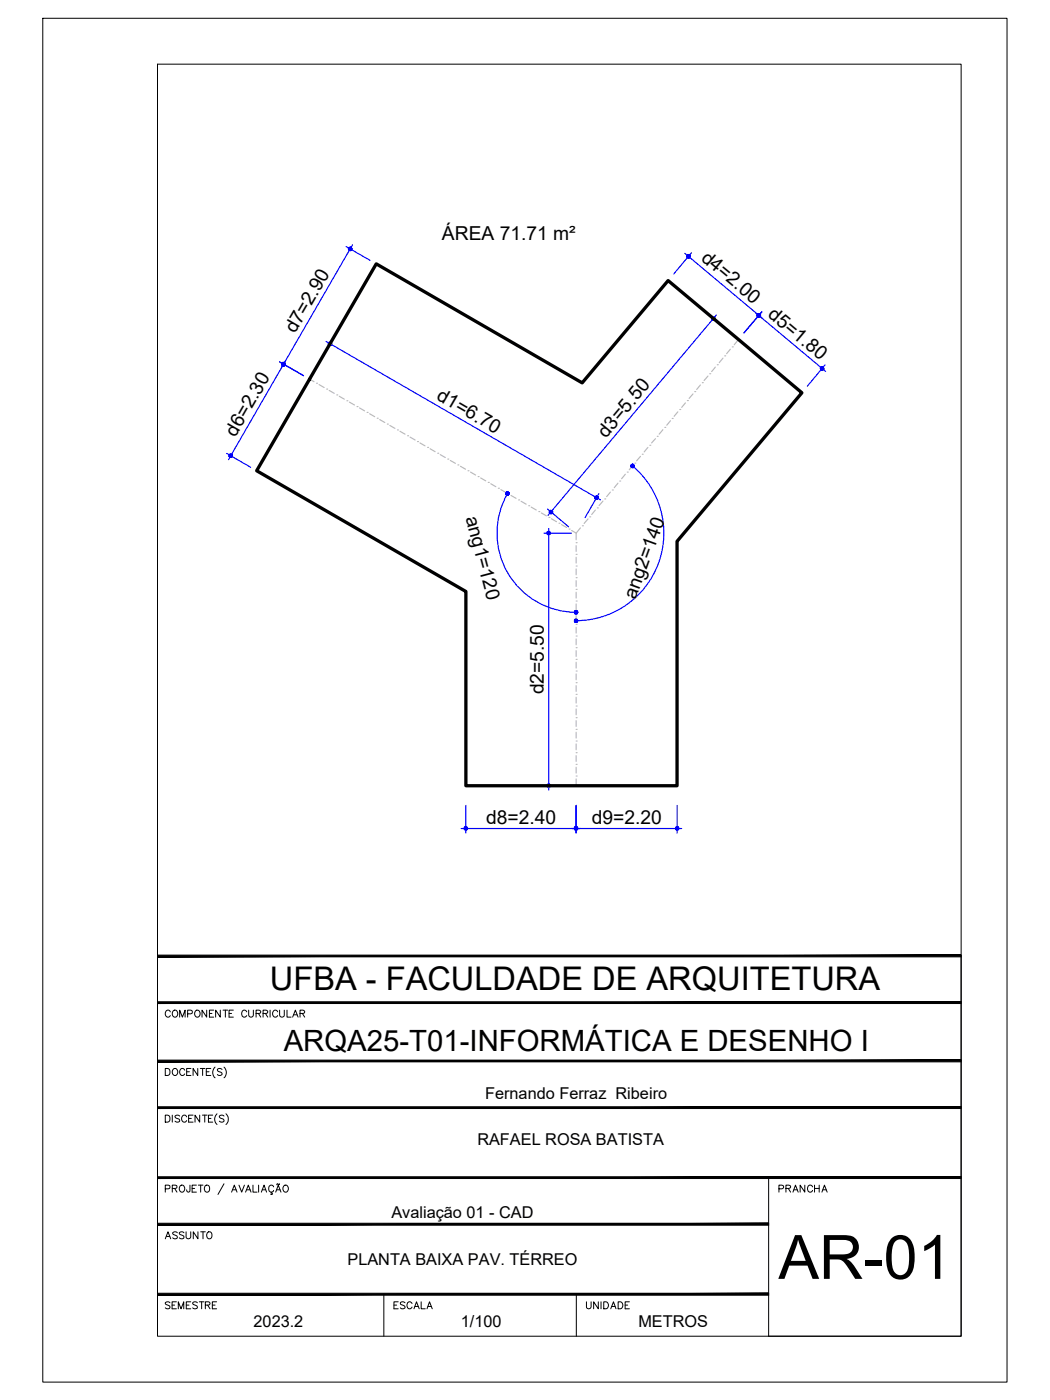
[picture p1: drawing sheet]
<svg xmlns="http://www.w3.org/2000/svg" width="229mm" height="305mm" viewBox="0 0 229 305" stroke-linecap="round" stroke-linejoin="round" font-family="sans-serif">
<!-- layer: ARQ_EIXO CINZA 04 -->
<g fill="none" stroke="#bababa" stroke-width=".25">
<path d="M155.7 79.9l-.8 1M156.2 79.4h.1M157.4 78l-.8 1M157.8 77.5h.1M159 76l-.8 1M159.4 75.5h.1M160.8 73.9l-.9 1.2M67.4 82.6l1 .5M68.9 83.4h.1M69.5 83.7l1.1 .7M71.1 84.7h.1M71.7 85l1.1 .6"/>
<path d="M73.3 86h.1M73.9 86.3l1.1 .6M75.5 87.2h.1M76.1 87.5l1.1 .7M77.7 88.5h.1M78.3 88.8l1.1 .7M79.9 89.8h.1M80.5 90.1l1.1 .6M82.1 91.1h.1M82.7 91.4l1.1 .6M84.3 92.3h.1M84.9 92.6l1.1 .7"/>
<path d="M86.5 93.6h.1M87.1 93.9l1.1 .6M88.7 94.9h.1M89.3 95.2l1.1 .6M90.9 96.1h.1M91.4 96.4l1.1 .7M93.1 97.4h.1M93.6 97.7l1.1 .6M95.3 98.7h.1M95.8 99l1.1 .6M97.5 99.9h.1M139.4 99.4l-.8 .9"/>
<path d="M139.8 98.9h.1M141.1 97.4l-.8 1M141.5 96.9h.1M142.7 95.5l-.8 .9M143.1 95h.1M144.3 93.6l-.8 .9M144.7 93h.1M146 91.6l-.8 1M146.3 91.1h.1M147.6 89.7l-.8 .9M148 89.2h.1M149.2 87.7l-.8 1"/>
<path d="M149.6 87.2h.1M150.9 85.8l-.9 .9M151.3 85.3h.1M152.5 83.8l-.8 1M152.9 83.3h.1M154.1 81.9l-.8 .9M154.5 81.4h.1M98 100.2l1.1 .7M99.7 101.2h.1M100.2 101.5l1.1 .7M101.9 102.5h.1M102.4 102.8l1.1 .6"/>
<path d="M104.1 103.8h.1M104.6 104.1l1.1 .6M106.3 105h.1M106.8 105.3l1.1 .7M108.5 106.3h.1M109.1 106.6l1.1 .6M110.7 107.6h.1M111.3 107.9l1.1 .6M112.9 108.8h.1M113.5 109.1l1.1 .7M115.1 110.1h.1M115.7 110.4l1.1 .6"/>
<path d="M117.3 111.4h.1M117.9 111.7l1.1 .6M119.5 112.6h.1M120.1 112.9l1.1 .7M121.7 113.9h.1M122.3 114.2l1.1 .7M123.9 115.2h.1M124.5 115.5l.9 .6M125.4 118.2h.1M125.4 118.8v1.3M126.4 114.9l-1 1.2v1.4M126.8 114.5h.1"/>
<path d="M128 113l-.8 1M128.4 112.5h.1M129.6 111l-.8 1M130 110.6h.1M131.3 109.1l-.9 1M131.7 108.6h.1M132.9 107.1l-.8 1M133.3 106.7h.1M134.5 105.2l-.8 1M134.9 104.7h.1M136.1 103.3l-.8 .9M136.6 102.8h.1"/>
<path d="M137.8 101.3l-.8 1M138.2 100.8h.1M125.4 138.5h.1M125.4 135.9h.1M125.4 133.4h.1M125.4 130.9h.1M125.4 128.3h.1M125.4 125.8h.1M125.4 123.2h.1M125.4 120.7h.1M125.4 121.3v1.3M125.4 123.9v1.2"/>
<path d="M125.4 126.4v1.3M125.4 128.9v1.3M125.4 131.5v1.3M125.4 134v1.3M125.4 136.6v1.2M125.4 139.1v1.3M125.4 158.8h.1M125.4 156.3h.1M125.4 153.7h.1M125.4 151.2h.1M125.4 148.6h.1M125.4 146.1h.1"/>
<path d="M125.4 143.6h.1M125.4 141h.1M125.4 141.6v1.3M125.4 144.2v1.3M125.4 146.7v1.3M125.4 149.3v1.2M125.4 151.8v1.3M125.4 154.3v1.3M125.4 156.9v1.3M125.4 159.4v1.3M125.4 169h.1M125.4 166.4h.1"/>
<path d="M125.4 163.9h.1M125.4 161.3h.1M125.4 162v1.2M125.4 164.5v1.3M125.4 167v1.3M125.4 169.6v1.5"/>
</g>
<!-- layer: COTA AZUL -->
<g fill="none" stroke="#00f" stroke-width=".25">
<path d="M75.4 53.7l5.2 3M76.8 53.3l-15.6 26.9M149.1 55.2l30.6 25.7M150.5 55l-3.8 4.6M60.9 78.8l5.2 3M62.2 78.4l-12.5 21.7M71 74.3l59.7 34.5M72.3 74l-3 5.2M154.6 68.7l4.5 3.9M156 68.6l-36.7 43.6M165.9 67.9l-3.9 4.6M179.6 79.5l-3.8 4.6"/>
<path d="M49.4 98.7l5.2 3M110.5 107.4a17.3 17.3 0 0 0 15 25.9M118.4 116.1h6M119.2 110.8l4.6 3.9M119.5 115.1v56.9M130.4 107.5l-3 5.2M137.7 101.4a19.1 19.1 0 0 1 5.7 21.2 19.1 19.1 0 0 1-17.9 12.5M101.4 175.3v6.1M118.4 171.1h6M125.4 175.3v6.1M147.4 175.3v6.1M100.4 180.4h48"/>
</g>
<!-- layer: 0 -->
<g fill="#00f" stroke="#00f" stroke-width=".22">
<path d="M71.5 74.7v.1h.3zM71.5 74.8h.3l-.3 .3zM71.5 75.1l.2 .1 .1-.4z"/>
<path d="M71.8 74.8l-.1 .4h.1zM71.8 74.8l.3 .4h-.3zM71.8 74.8l.3 .4 .1-.1z"/>
<path d="M71.8 74.8l.4 .3v-.3zM71.8 74.8l.4-.1v.1zM72.1 74.5l-.3 .3 .4-.1z"/>
<path d="M71.8 74.5v.3l.3-.3zM71.7 74.5h.1v.3zM71.7 74.5l-.2 .2 .3 .1z"/>
<path d="M129.9 108.3l.3 .2 .1-.2zM129.9 108.3l.3-.1 .1 .1zM130 108l-.1 .3 .3-.1z"/>
<path d="M129.9 108v.3l.1-.3zM129.7 108h.2v.3zM129.5 108.2l.4 .1-.2-.3z"/>
<path d="M129.5 108.2v.1h.4zM129.5 108.3h.4l-.4 .2zM129.5 108.5l.2 .2 .2-.4z"/>
<path d="M129.9 108.3l-.2 .4h.2zM129.9 108.3l.1 .4h-.1zM129.9 108.3l.1 .4 .2-.2z"/>
<path d="M119.3 115.7l.2 .4v-.4zM119.3 115.7l.2 .4-.4-.2zM119.1 115.9v.2h.4z"/>
<path d="M119.1 116.1v.1l.4-.1zM119.1 116.2l.4-.1-.2 .3zM119.5 116.1l-.2 .3h.2z"/>
<path d="M119.5 116.1v.3h.1zM119.5 116.1l.3 .1-.2 .2zM119.5 116.1l.3 .1v-.1z"/>
<path d="M119.5 116.1h.3v-.2zM119.6 115.7l.2 .2-.3 .2zM119.5 115.7v.4l.1-.4z"/>
<path d="M119.5 171.1v.4l.1-.1zM119.5 171.1l.3 .1-.2 .2zM119.5 171.1l.3 .1v-.1z"/>
<path d="M119.5 171.1h.3v-.2zM119.6 170.7l.2 .2-.3 .2zM119.5 170.7v.4l.1-.4z"/>
<path d="M119.3 170.7l.2 .4v-.4zM119.1 170.9l.2-.2 .2 .4zM119.1 170.9v.2h.4z"/>
<path d="M119.1 171.1v.1l.4-.1zM119.1 171.2l.4-.1-.2 .3zM119.5 171.1l-.2 .3 .2 .1z"/>
<path d="M120 111.5l-.3 .3h.2zM120 111.5l.1 .3h-.2zM120 111.5l.1 .3 .1-.1z"/>
<path d="M120 111.5l.2 .2 .1-.2zM120 111.5l.3-.2v.2zM120.2 111.2l-.2 .3 .3-.2z"/>
<path d="M120 111.1v.4l.2-.3zM119.8 111.1h.2v.4zM119.7 111.3l.3 .2-.2-.4z"/>
<path d="M119.7 111.3l-.1 .1 .4 .1zM119.6 111.4l.4 .1-.4 .1zM119.6 111.6l.1 .2 .3-.3z"/>
<path d="M155.4 69l-.1 .3 .3-.3zM155.2 69h.2l-.1 .3zM155 69.1l.3 .2-.1-.3z"/>
<path d="M155 69.1l-.1 .2h.4zM154.9 69.3h.4l-.4 .2zM154.9 69.5l.2 .1 .2-.3z"/>
<path d="M155.3 69.3l-.2 .3 .1 .1zM155.3 69.3l.1 .4h-.2zM155.3 69.3l.1 .4 .2-.1z"/>
<path d="M155.3 69.3l.3 .3 .1-.2zM155.3 69.3l.4-.1v.2zM155.6 69l-.3 .3 .4-.1z"/>
<path d="M149.6 55.6l-.1 .2h.4zM149.5 55.8h.4l-.4 .1zM149.5 55.9l.1 .2 .3-.3z"/>
<path d="M149.9 55.8l-.3 .3 .2 .1zM149.9 55.8l.1 .4h-.2zM149.9 55.8l.1 .4 .2-.2z"/>
<path d="M149.9 55.8l.3 .2v-.1zM149.9 55.8l.3-.1v.2zM150.1 55.5l-.2 .3 .3-.1z"/>
<path d="M149.9 55.4v.4l.2-.3zM149.7 55.5l.2-.1v.4zM149.7 55.5l-.1 .1 .3 .2z"/>
<path d="M165.2 68.7l.3 .2 .1-.2zM165.2 68.7l.4-.2v.2zM165.4 68.4l-.2 .3 .4-.2z"/>
<path d="M165.3 68.3l-.1 .4 .2-.3zM165.1 68.3h.2l-.1 .4zM164.9 68.4l.3 .3-.1-.4z"/>
<path d="M164.9 68.4l-.1 .2 .4 .1zM164.8 68.6l.4 .1-.4 .1zM164.8 68.8l.2 .2 .2-.3z"/>
<path d="M165.2 68.7l-.2 .3h.1zM165.2 68.7l.1 .3h-.2zM165.2 68.7l.1 .3 .2-.1z"/>
<path d="M164.9 68.4l-.1 .2 .4 .1zM164.8 68.6l.4 .1-.4 .1zM164.8 68.8l.2 .2 .2-.3z"/>
<path d="M165.2 68.7l-.2 .3h.1zM165.2 68.7l.1 .3h-.2zM165.2 68.7l.1 .3 .2-.1z"/>
<path d="M165.2 68.7l.3 .2 .1-.2zM165.2 68.7l.4-.2v.2zM165.4 68.4l-.2 .3 .4-.2z"/>
<path d="M165.3 68.3l-.1 .4 .2-.3zM165.1 68.3h.2l-.1 .4zM164.9 68.4l.3 .3-.1-.4z"/>
<path d="M179 80.2l.3 .3 .1-.2zM179 80.2l.3-.1 .1 .2zM179.2 79.9l-.2 .3 .3-.1z"/>
<path d="M179.1 79.8l-.1 .4 .2-.3zM178.9 79.9l.2-.1-.1 .4zM178.7 80l.3 .2-.1-.3z"/>
<path d="M178.7 80l-.1 .2h.4zM178.6 80.2h.4l-.4 .1zM178.6 80.3l.1 .2 .3-.3z"/>
<path d="M179 80.2l-.3 .3 .2 .1zM179 80.2l.1 .4h-.2zM179 80.2l.1 .4 .2-.1z"/>
<path d="M61.7 78.9v.4l.2-.3zM61.6 79l.1-.1v.4zM61.6 79l-.2 .1 .3 .2z"/>
<path d="M61.4 79.1l-.1 .2h.4zM61.3 79.3h.4l-.3 .2zM61.4 79.5l.2 .1 .1-.3z"/>
<path d="M61.7 79.3l-.1 .3 .1 .1zM61.7 79.3l.2 .3-.2 .1zM61.7 79.3l.2 .3 .2-.1z"/>
<path d="M61.7 79.3l.4 .2v-.2zM61.7 79.3l.4-.2v.2zM61.9 79l-.2 .3 .4-.2z"/>
<path d="M50.2 99.2l-.2 .3 .2 .1zM50.2 99.2l.2 .3-.2 .1zM50.2 99.2l.2 .3 .1-.1z"/>
<path d="M50.2 99.2l.3 .2 .1-.2zM50.2 99.2l.3-.2 .1 .2zM50.4 98.9l-.2 .3 .3-.2z"/>
<path d="M50.2 98.8v.4l.2-.3zM50 98.9l.2-.1v.4zM50 98.9l-.1 .1 .3 .2z"/>
<path d="M49.9 99v.2h.3zM49.9 99.2h.3l-.3 .2zM49.9 99.4l.1 .1 .2-.3z"/>
<path d="M61.7 79.3l-.1 .3 .1 .1zM61.7 79.3l.2 .3-.2 .1zM61.7 79.3l.2 .3 .2-.1z"/>
<path d="M61.7 79.3l.4 .2v-.2zM61.7 79.3l.4-.2v.2zM61.9 79l-.2 .3 .4-.2z"/>
<path d="M61.7 78.9v.4l.2-.3zM61.6 79l.1-.1v.4zM61.6 79l-.2 .1 .3 .2z"/>
<path d="M61.4 79.1l-.1 .2h.4zM61.3 79.3h.4l-.3 .2zM61.4 79.5l.2 .1 .1-.3z"/>
<path d="M76.2 53.8v.4l.2-.4zM76 53.8h.2v.4zM75.9 54l.3 .2-.2-.4z"/>
<path d="M75.9 54v.2h.3zM75.9 54.2h.3l-.3 .2zM75.9 54.4l.1 .1 .2-.3z"/>
<path d="M76.2 54.2l-.2 .3 .2 .1zM76.2 54.2l.2 .3-.2 .1zM76.2 54.2l.2 .3 .1-.1z"/>
<path d="M76.2 54.2l.3 .2 .1-.2zM76.2 54.2l.3-.2 .1 .2zM76.4 53.8l-.2 .4 .3-.2z"/>
<path d="M125.4 180.4h.4l-.1-.2zM125.6 180l.1 .2-.3 .2zM125.4 180v.4l.2-.4z"/>
<path d="M125.2 180l.2 .4v-.4zM125.2 180l.2 .4-.3-.2zM125.1 180.2v.2h.3z"/>
<path d="M125.1 180.4v.2l.3-.2zM125.1 180.6l.3-.2-.2 .3zM125.4 180.4l-.2 .3h.2z"/>
<path d="M125.4 180.4v.3h.2zM125.4 180.4l.3 .2-.1 .1zM125.4 180.4l.3 .2 .1-.2z"/>
<path d="M101 180.4l.1 .2 .3-.2zM101.1 180.6l.3-.2-.2 .3zM101.4 180.4l-.2 .3h.2z"/>
<path d="M101.4 180.4v.3h.2zM101.4 180.4l.3 .2-.1 .1zM101.4 180.4l.3 .2 .1-.2z"/>
<path d="M101.4 180.4h.4l-.1-.2zM101.6 180l.1 .2-.3 .2zM101.4 180v.4l.2-.4z"/>
<path d="M101.2 180l.2 .4v-.4zM101.2 180l.2 .4-.3-.2zM101.1 180.2l-.1 .2h.4z"/>
<path d="M147.4 180.4h.4l-.1-.2zM147.6 180l.1 .2-.3 .2zM147.4 180v.4l.2-.4z"/>
<path d="M147.2 180l.2 .4v-.4zM147.2 180l.2 .4-.3-.2zM147.1 180.2v.2h.3z"/>
<path d="M147.1 180.4v.2l.3-.2zM147.1 180.6l.3-.2-.2 .3zM147.4 180.4l-.2 .3h.2z"/>
<path d="M147.4 180.4v.3h.2zM147.4 180.4l.3 .2-.1 .1zM147.4 180.4l.3 .2 .1-.2z"/>
<path d="M125.1 180.4v.2l.3-.2zM125.1 180.6l.3-.2-.2 .3zM125.4 180.4l-.2 .3h.2z"/>
<path d="M125.4 180.4v.3h.2zM125.4 180.4l.3 .2-.1 .1zM125.4 180.4l.3 .2 .1-.2z"/>
<path d="M125.4 180.4h.4l-.1-.2zM125.6 180l.1 .2-.3 .2zM125.4 180v.4l.2-.4z"/>
<path d="M125.2 180l.2 .4v-.4zM125.2 180l.2 .4-.3-.2zM125.1 180.2v.2h.3z"/>
<path d="M110.5 107.1v.3l.2-.3zM110.3 107.1h.2v.3zM110.3 107.1l-.1 .2 .3 .1z"/>
<path d="M110.2 107.3l-.1 .1h.4zM110.1 107.4h.4l-.3 .2zM110.2 107.6l.1 .2 .2-.4z"/>
<path d="M110.5 107.4l-.2 .4h.2zM110.5 107.4l.2 .4h-.2zM110.5 107.4l.2 .4 .1-.2z"/>
<path d="M110.5 107.4l.3 .2 .1-.2zM110.5 107.4l.3-.1 .1 .1zM110.7 107.1l-.2 .3 .3-.1z"/>
<path d="M125.4 133.3h.4l-.1-.2zM125.6 133l.1 .1-.3 .2zM125.4 132.9v.4l.2-.3z"/>
<path d="M125.2 133l.2 .3v-.4zM125.2 133l.2 .3-.3-.2zM125.1 133.1v.2h.3z"/>
<path d="M125.1 133.3v.2l.3-.2zM125.1 133.5l.3-.2-.2 .3zM125.4 133.3l-.2 .3 .2 .1z"/>
<path d="M125.4 133.3v.4l.2-.1zM125.4 133.3l.3 .2-.1 .1zM125.4 133.3l.3 .2 .1-.2z"/>
<path d="M125.1 135.2v.1l.3-.1zM125.1 135.3l.3-.1-.2 .3zM125.4 135.2l-.2 .3h.2z"/>
<path d="M125.4 135.2v.3h.2zM125.4 135.2l.3 .1-.1 .2zM125.4 135.2l.3 .1 .1-.1z"/>
<path d="M125.4 135.2h.4l-.1-.2zM125.6 134.8l.1 .2-.3 .2zM125.4 134.8v.4l.2-.4z"/>
<path d="M125.2 134.8l.2 .4v-.4zM125.2 134.8l.2 .4-.3-.2zM125.1 135v.2h.3z"/>
<path d="M137.4 101.2l-.1 .2h.4zM137.3 101.4h.4l-.4 .2zM137.3 101.6l.2 .1 .2-.3z"/>
<path d="M137.7 101.4l-.2 .3 .1 .1zM137.7 101.4l.1 .4h-.2zM137.7 101.4l.1 .4 .2-.1z"/>
<path d="M137.7 101.4l.3 .3v-.2zM137.7 101.4l.3-.1v.2zM137.9 101.1l-.2 .3 .3-.1z"/>
<path d="M137.8 101l-.1 .4 .2-.3zM137.6 101.1l.2-.1-.1 .4zM137.4 101.2l.3 .2-.1-.3z"/>
</g>
<path d="M81.9 57.4l44.8 26 18.8-22.3 29.1 24.4-27.2 32.4v53.2h-46v-42.3l-45.5-26.3z" fill="none" stroke="#000" stroke-width=".72"/>
<!-- layer: MRG_EXTERNA -->
<path d="M9.3 4h209.9v296.9h-209.9z" fill="none" stroke="#000" stroke-width=".22"/>
<!-- layer: MRG_INTERNA -->
<path d="M34.3 14h175v276.9h-175z" fill="none" stroke="#000" stroke-width=".22"/>
<!-- layer: SIMB_01 -->
<g fill="#000" stroke="#000" stroke-width=".22">
<path d="M34.3 218.1v.4l175-.4zM34.3 218.5l175-.4v.4z"/>
<path d="M34.3 207.9v.4l175-.4zM34.3 208.3l175-.4v.4z"/>
<path d="M34.3 230.8v.4l175-.4zM34.3 231.2l175-.4v.4z"/>
<path d="M34.3 256.2v.4l175-.4zM34.3 256.6l175-.4v.4z"/>
<path d="M34.3 241v.3l175-.3zM34.3 241.3l175-.3v.3z"/>
<path d="M34.3 266.3v.4l133-.4zM34.3 266.7l133-.4v.4z"/>
<path d="M34.3 282h133v-.4zM34.3 281.6h133l-133 .4z"/>
</g>
<g fill="none" stroke="#000" stroke-width=".22">
<path d="M45 219.9v1.5l-1-1.5v1.5M46.5 219.9h-.9v1.5h.9M48 219.9v1.5l-1.1-1.5v1.5M48.6 219.9h1M49.1 219.9v1.5M50.8 219.9h-.9v1.5h.9M54.1 219.9v1.1l.5 .4h.3l.3-.4v-1.1M58.8 219.9v1.5M60.9 219.9v1.1l.4 .4 .5-.2 .1-1.3M62.5 219.9v1.5h.9M209.3 208.1v82.8h-42v-34.5M36 232.6h.5a.82 .82 0 0 1 .5 .8 .82 .82 0 0 1-.5 .7h-.5z"/>
<path d="M37.1 220.3a.56 .56 0 0 0-.7-.4 .56 .56 0 0 0-.4 .6 .63 .63 0 0 0 .2 .8 .63 .63 0 0 0 .9-.2M37.7 220.1a.72 .72 0 0 1 1 .2 .72 .72 0 0 1-.3 1.1 .72 .72 0 0 1-.9-.4 .72 .72 0 0 1 .2-.9zM37.7 232.8a.72 .72 0 0 1 1 .2 .72 .72 0 0 1-.3 1.1 .72 .72 0 0 1-.9-.4 .72 .72 0 0 1 .2-.9zM39.1 221.4v-1.5l.6 1.5 .6-1.5v1.5M40.2 233a.56 .56 0 0 0-.6-.4 .56 .56 0 0 0-.5 .6 .63 .63 0 0 0 .3 .8 .63 .63 0 0 0 .8-.2M40.6 233.3h.6M40.9 220.7l.9-.1v-.5l-.3-.2h-.6v1.5M41.6 232.6h-1v1.5h1M42.7 220a.71 .71 0 0 1 .9 .7 .71 .71 0 0 1-.9 .7l-.3-.5v-.4zM43.1 232.6v1.5l-1.1-1.5v1.5M43.6 232.6h1M44.1 232.6v1.5"/>
<path d="M44.9 233.3h.6M45.6 220.6h.5M45.9 232.6h-1v1.5h1M46.8 232.3a1.57 1.57 0 0 0 0 2.4M48.3 232.8l-.3-.2-.7 .2 .2 .4 .5 .2 .3 .3v.2l-.3 .2-.7-.2M48.8 232.3a1.57 1.57 0 0 1 0 2.4M49.9 220.6h.5M53.7 220.3a.56 .56 0 0 0-.6-.4 .56 .56 0 0 0-.5 .6 .63 .63 0 0 0 .3 .8 .63 .63 0 0 0 .8-.2M55.8 220.6h.8l.2-.4-.4-.3h-.6v1.5M56.3 220.6l.5 .8M57.3 220.6h.8l.2-.4-.4-.3h-.6v1.5M57.8 220.6l.5 .8"/>
<path d="M60.5 220.3a.56 .56 0 0 0-.7-.4 .56 .56 0 0 0-.4 .6 .63 .63 0 0 0 .2 .8 .63 .63 0 0 0 .9-.2M63.7 221.4l.6-1.5 .6 1.5M63.9 220.9h.7M65.3 220.6h.9l.1-.4-.3-.3h-.7v1.5M65.8 220.6l.5 .8M36 242.8h.5a.82 .82 0 0 1 .5 .7 .82 .82 0 0 1-.5 .8h-.5zM36 258.8l.9-.1 .1-.6-1-.1v1.5M37.5 258.7l1-.1v-.5l-1-.1v1.5M37.5 242.8v1.5M38 258.7l.5 .8M39.1 243l-.3-.2-.7 .2 .2 .4 .7 .3 .1 .2v.2l-.3 .2-.7-.2M39.2 258.2a.72 .72 0 0 1 1 .2 .72 .72 0 0 1-.3 1.1 .72 .72 0 0 1-.9-.4 .72 .72 0 0 1 .2-.9z"/>
<path d="M40.6 243.2a.56 .56 0 0 0-.6-.4 .56 .56 0 0 0-.5 .6 .63 .63 0 0 0 .3 .8 .63 .63 0 0 0 .8-.2M41.1 243.5h.6M41.4 258l-.1 1.4-.4 .1-.2-.1-.1-.4M41.8 258.7h.6M42 242.8h-.9v1.5h.9M42.8 258h-1v1.5h1M43.2 258h1M43.5 242.8v1.5l-1-1.5v1.5M43.7 258v1.5M44.1 242.8h1M44.6 242.8v1.5M44.6 258.2a.63 .63 0 0 1 .8-.1 .63 .63 0 0 1 .2 .9 .57 .57 0 0 1-.5 .6 .57 .57 0 0 1-.6-.6z"/>
<path d="M45.4 243.5h.5M46.3 242.8h-.9v1.5h.9M47.2 242.5a1.57 1.57 0 0 0 0 2.3M48.8 243l-.4-.2-.6 .2 .1 .4 .7 .3 .2 .2v.2l-.4 .2-.6-.2M48.8 257.7l-1.3 2.4M49.2 242.5a1.57 1.57 0 0 1 0 2.3M50.4 259.5l.6-1.5 .6 1.5M50.7 259h.7M52 258l.6 1.5 .6-1.5M53.5 259.5l.6-1.5 .6 1.5M53.7 259h.7M55.1 258v1.5h.9"/>
<path d="M56.3 258v1.5M56.9 259.5l.6-1.5 .5 1.5M57.1 259h.7M59.1 259.5v.3l.2 .2h-.4M59.6 258.4a.6 .6 0 0 0-.9-.3 .6 .6 0 0 0-.2 .9 .54 .54 0 0 0 .4 .5 .54 .54 0 0 0 .7-.3M60 259.5l.6-1.5 .6 1.5M60.2 259h.8M60.3 257.8l-.1 .1M60.3 257.8h.2M60.5 257.8l.1 .1M60.6 257.9h.2M60.9 257.7l-.1 .2"/>
<path d="M61.8 258.2a.72 .72 0 0 1 1 .2 .72 .72 0 0 1-.3 1.1 .72 .72 0 0 1-.9-.4 .72 .72 0 0 1 .2-.9zM83.6 281.8v9.1M125.5 281.8v9.1"/>
</g>
<text font-size="13.3" x="169.5" y="278.4">AR-01</text>
<text font-size="7.1" x="58.8" y="215.6">UFBA - FACULDADE DE ARQUITETURA</text>
<text font-size="6.4" x="61.8" y="228.9">ARQA25-T01-INFORMÁTICA E DESENHO I</text>
<g font-size="4.4">
<text x="168.3" y="260.7">PRANCHA</text>
<text x="34.9" y="270.9">ASSUNTO</text>
<text x="34.9" y="286.1">SEMESTRE</text>
<text x="84.7" y="286.1">ESCALA</text>
<text x="126.3" y="286.1">UNIDADE</text>
</g>
<g font-size="4.2">
<text x="96.2" y="52.3">ÁREA 71.71 m²</text>
<text x="152.4" y="56.5" transform="rotate(40 152.4 56.5)">d4=2.00</text>
<text x="167" y="68.7" transform="rotate(40 167 68.7)">d5=1.80</text>
<text x="64.3" y="72.8" transform="rotate(-60 64.3 72.8)">d7=2.90</text>
<text x="94.8" y="86.9" transform="rotate(30 94.8 86.9)">d1=6.70</text>
<text x="51.3" y="95.3" transform="rotate(-60 51.3 95.3)">d6=2.30</text>
<text x="132" y="95.5" transform="rotate(-50 132 95.5)">d3=5.50</text>
<text x="101.3" y="112.7" transform="rotate(75 101.3 112.7)">ang1=120</text>
<text x="138.4" y="130.7" transform="rotate(-70 138.4 130.7)">ang2=140</text>
<text x="118.4" y="151.2" transform="rotate(-90 118.4 151.2)">d2=5.50</text>
<text x="105.8" y="179.3">d8=2.40</text>
<text x="128.8" y="179.3">d9=2.20</text>
</g>
<g font-size="3.5">
<text x="105.6" y="239.3">Fernando Ferraz Ribeiro</text>
<text x="103.9" y="249.3">RAFAEL ROSA BATISTA</text>
<text x="85.2" y="265.2">Avaliação 01 - CAD</text>
<text x="75.6" y="275.4">PLANTA BAIXA PAV. TÉRREO</text>
<text x="55.2" y="289">2023.2</text>
<text x="100.3" y="289">1/100</text>
<text x="139" y="289">METROS</text>
</g>
</svg>
